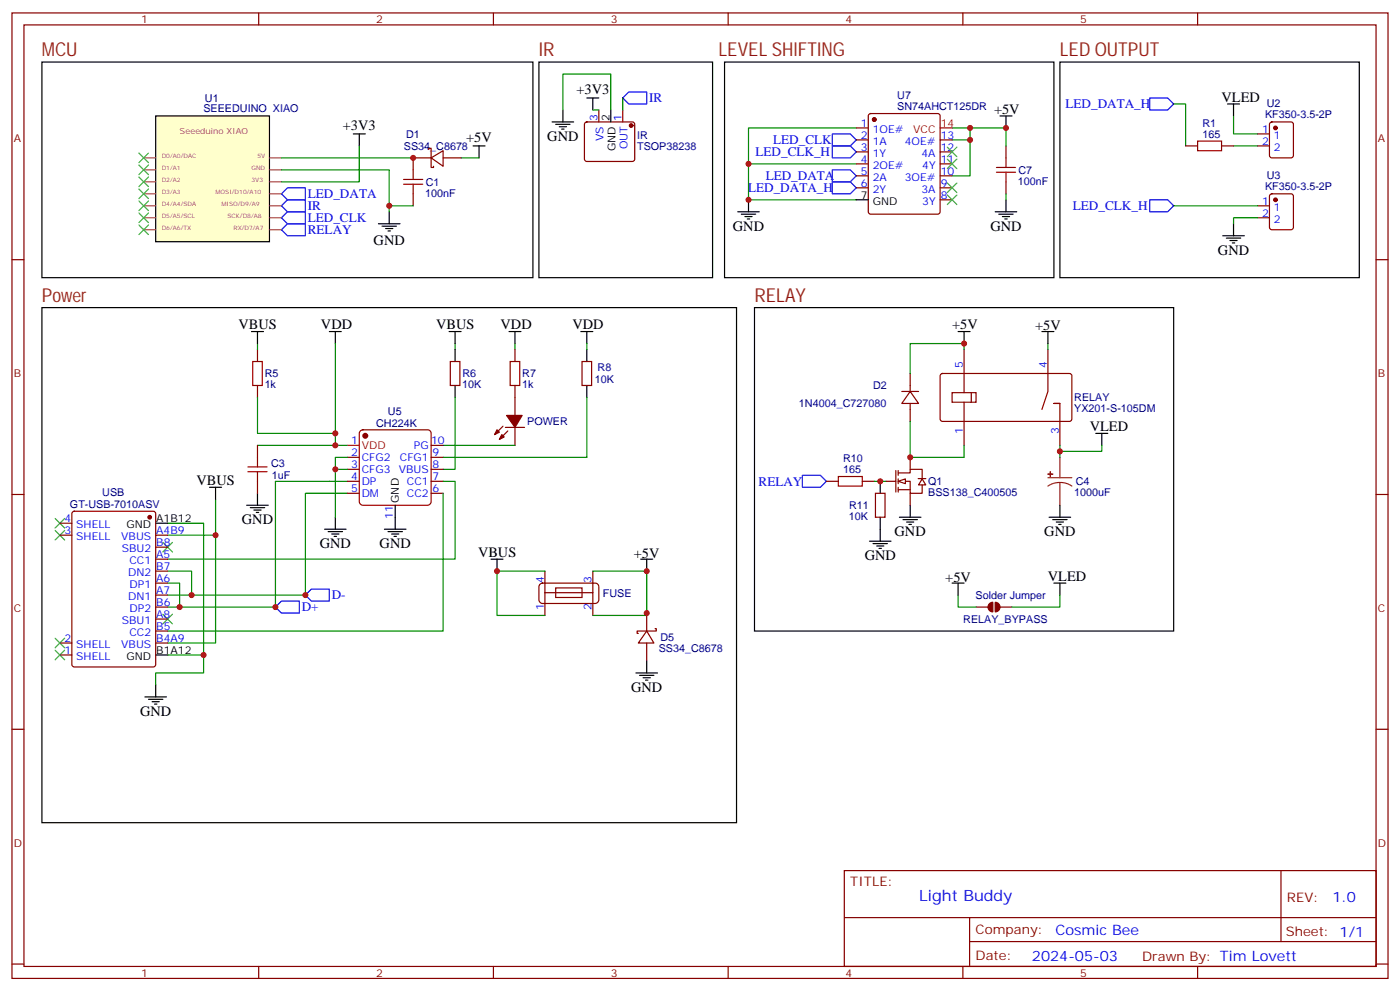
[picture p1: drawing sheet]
<svg xmlns="http://www.w3.org/2000/svg" width="412mm" height="292mm" viewBox="0 0 412 292" stroke-linecap="round" stroke-linejoin="round" font-family="sans-serif">
<g fill="none" stroke="#870000" stroke-width=".35">
<path d="M3.5 3.8h405.4v284.3h-405.4zM7.1 7.3h398.2v277.3h-398.2zM76.2 3.8v3.5M145.3 3.8v3.5M214.5 3.8v3.5M283.6 3.8v3.5M352.8 3.8v3.5M172.4 36.1l.5-.2h13.4l.5 .2 .2 .5v10.2l-.3 .5-.4 .3h-13.4l-.5-.3-.2-.5v-10.2zM176.4 32.4v3.5M183.4 32.4v3.5M252.2 37.7h3.6M256 33.6l.5-.2h19.7l.5 .2 .2 .5v28.3l-.2 .5-.5 .2h-19.7l-.5-.3-.2-.4v-28.3z"/>
<path d="M370.4 39.4h3.5M374.2 36.1l.4-.2h5.7l.6 .4 .1 9.5-.5 .6-5.9 .1-.6-.5-.1-9.4zM121.7 57.1v3.5M126.3 44v-.3h.7v2.8M127 46.5l3.5-2.1v4.6zM127 46.5v2.8h.7v-.3M127 46.5h-5.3v3.5M130.5 46.5h5.3M252.2 41.2h3.6M252.2 44.7h3.6M252.2 48.3h3.6M252.2 51.8h3.6"/>
<path d="M252.2 55.3h3.6M276.9 41.2h3.6M276.9 44.7h3.6M276.9 48.3h3.6M276.9 51.8h3.6M276.9 55.3h3.6M276.9 58.8h3.6M296.3 43v3.5M296.3 53.6v3.5M370.4 43h3.5M374.2 57.3l.4-.2h5.7l.6 .4 .1 9.5-.5 .6-5.9 .1-.6-.5-.1-9.4zM3.5 76.5h3.6"/>
<path d="M370.4 60.6h3.5M370.4 64.1h3.5M405.3 76.5h3.6M75.8 102.9v3.6M75.8 113.5v3.6M132.6 106.5h2.9v7h-2.9zM151.7 102.9v3.6M151.7 113.5v8.8M171.4 106.5h2.9v7h-2.9zM75.8 131.2v3.5M102.3 134.7h3.5M102.3 138.2h3.5"/>
<path d="M127 134.7h3.5M127 138.2h3.5M127 131.2h3.5M148.2 125.5l-2.5 2.5M148.9 125.9h5.6M149.6 126.9l-2.5 2.5M151.7 125.9v5.3M263.9 138.6v6.3M264.6 139.3h3.5v-1.1h3.5v2.8M264.6 138.6v1.4M268.1 134.7v3.5M3.5 145.6h3.6"/>
<path d="M17.6 154.1h3.6M17.6 157.6h3.6M21.4 150.8l.5-.2h23.3l.6 .4 .1 44.7-.5 .7h-23.5l-.7-.4v-44.7zM45.9 157.6h3.5M75.8 141.7v3.6M102.3 141.7h3.5M102.3 145.3h3.5M127 141.7h3.5M127 145.3h3.5M257.9 145.3h2.8v7h-2.8zM261.1 141.7h2.8M264.6 141.7h3.5v3.6h3.5v-2.5"/>
<path d="M264.6 141v1.5M264.6 143.5v1.4M264.6 144.2h3.5M268.1 145.3v3.5M270.5 141h2.2M271.6 141l1.1 1.8h-2.1zM405.3 145.6h3.6M45.9 178.8h3.5M45.9 175.3h3.5M45.9 171.7h3.5M45.9 168.2h3.5M45.9 164.7h3.5"/>
<path d="M45.9 161.1h3.5M159 172.2l.8-.5 15.9 .1 .5 .4 .2 .6-.1 4.2-.4 .5-.6 .2h-15.8l-.5-.5-.3-.5v-3.9zM160.5 174.6h14.1M160.5 168.2v13.1M163.7 173.1h7.7v2.9h-7.7zM174.6 168.2v13.1M17.6 189.4h3.6M17.6 192.9h3.6M45.9 189.4h3.5M45.9 185.8h3.5M45.9 182.3h3.5M190.5 185.8l2.1 3.6h-4.6z"/>
<path d="M190.5 185.8h-2.8v.7h.3M190.5 180.6v5.2M190.5 189.4v5.3M193 185.1h.3v.7h-2.8M3.5 214.8h3.6M405.3 214.8h3.6M248.7 256.4h156.6v28.2h-156.6zM377.3 256.4v20.9M248.7 270.2h156.5M285.6 277.3h119.6M285.6 270.2v14.2M3.5 283.9h3.6"/>
<path d="M76.2 284.6v3.5M145.3 284.6v3.5M214.5 284.6v3.5M283.6 284.6v3.5M352.8 284.6v3.5M405.3 283.9h3.6"/>
</g>
<g fill="none" stroke="#000" stroke-width=".35">
<path d="M12.3 18.3h144.7v63.5h-144.7zM104.1 39.4h3.5M105.8 39.4v3.6M162.6 35.9h6.4M163.7 36.6h4.2M164.7 37.3h2.2M165.5 38h.7M165.8 32.4v3.5M172.9 28.9h3.5M174.6 28.9v3.5M179.9 32.4v3.5M294.6 34.1h3.5"/>
<path d="M296.3 34.1v3.6M139.3 43h3.6M141.1 43v3.5M220.5 58.8v3.6M252.2 58.8h3.6M296.3 58.8v3.6M111.5 65.9h6.3M112.5 66.6h4.3M113.6 67.3h2.1M114.3 68h.7M114.7 62.4v3.5M217.3 62.4h6.4"/>
<path d="M218.4 63.1h4.2M219.4 63.8h2.1M220.1 64.5h.7M293.2 62.4h6.3M294.2 63.1h4.2M295.3 63.8h2.1M296 64.5h.7M360.2 69.4h6.3M361.2 70.1h4.3M362.3 70.8h2.1M363 71.5h.7M363.4 65.9v3.5"/>
<path d="M74.1 97.6h3.5M75.8 97.6v3.6M97 97.6h3.5M98.8 97.6v3.6M132.3 97.6h3.5M134.1 97.6v3.6M149.9 97.6h3.6M151.7 97.6v3.6M171.1 97.6h3.5M172.9 97.6v3.6M134.1 102.9v3.6M134.1 113.5v3.6"/>
<path d="M172.9 102.9v3.6M172.9 113.5v3.6M45.9 154.1h3.5M61.7 143.5h3.6M63.5 143.5v3.5M72.7 148.8h6.3M73.7 149.5h4.3M74.8 150.2h2.1M75.5 150.9h.7M75.8 145.3v3.5M95.6 155.9h6.4M96.7 156.6h4.2"/>
<path d="M97.7 157.3h2.1M98.4 158h.7M98.8 152.3v3.6M113.2 155.9h6.4M114.3 156.6h4.2M115.4 157.3h2.1M116.1 158h.7M116.4 148.8v7.1M256.1 159.4h6.4M259.3 141.7v3.6M259.3 152.3v7.1M264.9 152.3h6.4"/>
<path d="M266 153h4.2M267.1 153.7h2.1M267.8 154.4h.7M268.1 148.8v3.5M144.6 164.7h3.6M146.4 164.7v3.5M257.2 160.1h4.2M258.2 160.8h2.1M258.9 161.5h.7M45.9 192.9h3.5M187.3 198.2h6.4M188.4 198.9h4.2"/>
<path d="M189.4 199.6h2.2M190.5 194.7v3.5M190.1 200.3h.8"/>
</g>
<g fill="none" stroke="#a10000" stroke-width=".35">
<path d="M118.9 54.3h5.6M118.9 52.8h5.6M121.7 50v2.8M121.7 54.3v2.8M293.5 50.7h5.7M293.5 49.3h5.7M296.3 46.5v2.8M296.3 50.7v2.9M74.4 106.5h2.9v7h-2.9zM150.3 106.5h2.8v7h-2.8zM73 138.9h5.7M73 137.5h5.7"/>
<path d="M75.8 134.7v2.8M75.8 138.9v2.8"/>
</g>
<g fill="none" stroke="#00f" stroke-width=".35">
<path d="M183.4 28.9l1.8-1.8h5.3v3.5h-5.3zM245.2 39.4h5.3l1.7 1.8-1.7 1.8h-5.3zM338.7 28.9h5.3l1.7 1.7-1.7 1.8h-5.3zM82.9 57.1l1.8-1.8h5.3v3.5h-5.3zM245.2 53.6h5.3l1.7 1.7-1.7 1.8h-5.3zM245.2 43h5.3l1.7 1.7-1.7 1.8h-5.3zM245.2 50h5.3l1.7 1.8-1.7 1.8h-5.3zM338.7 58.8h5.3l1.7 1.8-1.7 1.8h-5.3zM82.9 64.1l1.8-1.7h5.3v3.5h-5.3zM82.9 67.7l1.8-1.8h5.3v3.5h-5.3zM82.9 60.6l1.8-1.8h5.3v3.6h-5.3zM236.4 140h5.3l1.7 1.7-1.7 1.8h-5.3z"/>
<path d="M81.1 178.8l1.8-1.8h5.3v3.6h-5.3zM90 175.3l1.7-1.8h5.3v3.5h-5.3z"/>
</g>
<g fill="none" stroke="#008700" stroke-width=".35">
<path d="M165.8 32.4v-10.6h14.1v10.6M174.6 32.4h1.8M183.4 28.9v3.5M252.2 37.7h-31.7v10.6M280.5 37.7h15.8v5.3M285.8 37.7v3.5M345.7 30.6h3.5v12.4M363.4 34.1v5.3h7M135.8 46.5h5.3M252.2 48.3h-31.7v10.5h31.7M280.5 41.2h5.3v10.6h-5.3M296.3 57.1v1.7"/>
<path d="M363.4 43h7M345.7 60.6h24.7M370.4 64.1h-7v1.8M75.8 117.1v10.5h23M75.8 101.2v1.7M98.8 101.2v30h3.5M134.1 117.1v21.1h-3.6M134.1 101.2v1.7M151.7 101.2v1.7M75.8 131.2h23M102.3 134.7h-3.5v17.6M130.5 131.2h21.2"/>
<path d="M130.5 134.7h42.4M49.4 154.1h10.6v38.8M49.4 157.6h14.1M63.5 147v42.4h-14.1M102.3 145.3h-12.3v30h-40.6M102.3 141.7h-21.2v37.1h-31.7M130.5 141.7h3.6v23h-84.7M130.5 145.3v40.5h-81.1M259.3 141.7h1.8M49.4 171.7h3.5v7.1M49.4 168.2h7v7.1M160.5 168.2h-14.1v13.1h14.1"/>
<path d="M174.6 168.2h15.9v13.1h-15.9M49.4 192.9h10.6v5.3h-14.1v3.5"/>
</g>
<g fill="#870000" stroke="#870000" stroke-width=".35">
<path d="M147.8 128l.7 .7-1.4 .7z"/>
<path d="M146.4 126.6l.7 .7-1.4 .7z"/>
<path d="M149.2 122.3h4.6l-2.1 3.6z"/>
<circle cx="44.1" cy="152.3" r=".53"/>
<circle cx="185.9" cy="37" r=".53"/>
<circle cx="375.7" cy="37.7" r=".53"/>
<circle cx="375.7" cy="58.8" r=".53"/>
<circle cx="257.5" cy="35.2" r=".53"/>
</g>
<path d="M106.1 127l.8-.4h19l.9 .4 .2 .6v20.1l-.2 .7-.9 .4h-19l-.6-.2-.5-.9v-20.1z" fill="none" stroke="#900" stroke-width=".35"/>
<path d="M276.9 37.7h3.6M102.3 131.2h3.5" fill="none" stroke="#f00" stroke-width=".35"/>
<circle cx="107.6" cy="128.3" r=".71" fill="#900" stroke="#900" stroke-width=".35"/>
<path d="M16.2 156.2l2.8 2.8M16.2 152.7l2.8 2.8M19 156.2l-2.8 2.8M19 152.7l-2.8 2.8M48 159.7l2.8 2.9M50.8 159.7l-2.8 2.9M16.2 191.5l2.8 2.8M16.2 188l2.8 2.8M19 191.5l-2.8 2.8M19 188l-2.8 2.8M48 180.9l2.8 2.8M50.8 180.9l-2.8 2.8" fill="none" stroke="#3c3" stroke-width=".35"/>
<path d="M264.6 141.7l2.1-.7v1.5z" fill="#fff" stroke="#870000" stroke-width=".35"/>
<path d="M246.9 140.3h7.1v2.9h-7.1z" fill="none" stroke="#a10000" stroke-width=".35"/>
<g fill="none" stroke="#870000" stroke-width=".35">
<path d="M265.6 115.3h5M268.1 115.3l2.5 3.5h-5zM268.1 110v5.3M268.1 118.8v5.3M277.2 110.2l.4-.2 37.7 .1 .4 .6v13l-.7 .4-37.6-.1-.5-.6v-12.7zM280.5 115.6h7v2.9h-7zM284 102.9v12.7M284 118.5v12.7M286.1 115.6v2.9M308.7 102.9v12.4l-1.8 5.3M312.2 118.8h-1.8h1.8v12.4M243.4 141.7h3.5"/>
<path d="M254 141.7h3.5M287.5 178.8h3.5M294.6 178.8h3.5"/>
</g>
<path d="M172.9 101.2v1.7M172.9 117.1v17.6M284 102.9v-1.7h-15.9v8.8M308.7 101.2v1.7M268.1 124.1v10.6h15.9v-3.5M312.2 131.2v3.5M324.6 131.2v1.7h-12.4M257.5 141.7h1.8M282.2 175.3v3.5h5.3M312.2 175.3v3.5h-14.1" fill="none" stroke="#008700" stroke-width=".35"/>
<path d="M312.2 134.7v6M308.7 140.7h7M312.2 142.1l1.9 .2 1.6 .9M312.2 142.1l-1.8 .2-1.7 .9M312.2 142.1v6.7" fill="none" stroke="#8c2424" stroke-width=".35"/>
<g fill="#8c2424" stroke="#8c2424" stroke-width=".35">
<path d="M308.7 139.6l1.4 .1z"/>
<path d="M309.4 138.9v1.4z"/>
</g>
<g fill="none" stroke="#000" stroke-width=".35">
<path d="M158.7 18.3h51.2v63.5h-51.2zM213.4 18.3h97v63.5h-97zM312.2 18.3h88.2v63.5h-88.2zM361.6 30.6h3.5M363.4 30.6v3.5M12.3 90.6h204.7v151.7h-204.7zM222.2 90.6h123.5v95.2h-123.5zM282.2 97.6h3.6M284 97.6v3.6M306.9 97.6h3.5M308.7 97.6v3.6M322.8 127.6h3.5"/>
<path d="M324.6 127.6v3.6M309 152.3h6.4M310.1 153h4.2M311.1 153.7h2.2M311.9 154.4h.7M312.2 148.8v3.5M310.4 171.7h3.6M312.2 171.7v3.6M42.7 205.2h6.3M43.7 206h4.3M44.8 206.7h2.1M45.5 207.4h.7"/>
<path d="M45.9 201.7v3.5"/>
</g>
<path d="M279 57.4l2.9 2.9M279 53.9l2.9 2.8M279 46.8l2.9 2.9M279 43.3l2.9 2.8M281.9 57.4l-2.9 2.9M281.9 53.9l-2.9 2.8M281.9 46.8l-2.9 2.9M281.9 43.3l-2.9 2.8" fill="none" stroke="#3c3" stroke-width=".35"/>
<g fill="#870000" stroke="#870000" stroke-width=".35">
<path d="M291.6 177.6l.9-.2v2.8a1.41 1.41 0 0 1-1.4-1 1.41 1.41 0 0 1 .5-1.6z"/>
<path d="M293.2 177.4a1.41 1.41 0 0 1 1.4 1.4 1.41 1.41 0 0 1-1.4 1.4z"/>
</g>
<path d="M45.9 34.1h33.5v37.1h-33.5z" fill="#ffc" stroke="#000" stroke-width=".35"/>
<g fill="none" stroke="#a64a4a" stroke-width=".35">
<path d="M42.3 46.5h3.5M42.3 50h3.5M42.3 53.6h3.5M42.3 57.1h3.5M79.4 46.5h3.5M79.4 50h3.5M79.4 53.6h3.5M79.4 57.1h3.5M42.3 60.6h3.5M42.3 64.1h3.5M42.3 67.7h3.5M79.4 60.6h3.5"/>
<path d="M79.4 64.1h3.5M79.4 67.7h3.5"/>
</g>
<path d="M82.9 50h31.8v12.4M82.9 46.5h38.8M105.8 43v10.6h-22.9M114.7 60.6h7M98.8 138.2h3.5" fill="none" stroke="#008700" stroke-width=".35"/>
<g fill="none" stroke="#3c3" stroke-width=".35">
<path d="M40.9 48.6l2.8 2.8M40.9 45.1l2.8 2.8M40.9 59.2l2.8 2.8M40.9 55.7l2.8 2.8M40.9 52.1l2.8 2.9M43.7 48.6l-2.8 2.8M43.7 45.1l-2.8 2.8M43.7 59.2l-2.8 2.8M43.7 55.7l-2.8 2.8M43.7 52.1l-2.8 2.9M40.9 62.7l2.8 2.8M40.9 66.3l2.8 2.8"/>
<path d="M43.7 62.7l-2.8 2.8M43.7 66.3l-2.8 2.8"/>
</g>
<path d="M352.8 41.6h7v2.8h-7z" fill="none" stroke="#a10000" stroke-width=".35"/>
<path d="M349.2 43h3.6M359.8 43h3.6" fill="none" stroke="#870000" stroke-width=".35"/>
<path d="M188.7 164.7h3.6M190.5 164.7v3.5M280.5 171.7h3.5M282.2 171.7v3.6" fill="none" stroke="#000" stroke-width=".35"/>
<g fill="#c00">
<circle cx="90" cy="175.3" r=".88"/>
<circle cx="81.1" cy="178.8" r=".88"/>
<circle cx="98.8" cy="127.6" r=".88"/>
<circle cx="98.8" cy="131.2" r=".88"/>
<circle cx="52.9" cy="178.8" r=".88"/>
<circle cx="56.4" cy="175.3" r=".88"/>
<circle cx="63.5" cy="157.6" r=".88"/>
<circle cx="146.4" cy="168.2" r=".88"/>
<circle cx="285.8" cy="37.7" r=".88"/>
<circle cx="285.8" cy="41.2" r=".88"/>
<circle cx="312.2" cy="132.9" r=".88"/>
<circle cx="268.1" cy="134.7" r=".88"/>
<circle cx="284" cy="101.2" r=".88"/>
<circle cx="259.3" cy="141.7" r=".88"/>
<circle cx="60" cy="192.9" r=".88"/>
<circle cx="114.7" cy="60.6" r=".88"/>
<circle cx="121.7" cy="46.5" r=".88"/>
<circle cx="190.5" cy="180.6" r=".88"/>
<circle cx="190.5" cy="168.2" r=".88"/>
<circle cx="220.5" cy="58.8" r=".88"/>
<circle cx="220.5" cy="48.3" r=".88"/>
<circle cx="296.3" cy="37.7" r=".88"/>
<circle cx="98.8" cy="138.2" r=".88"/>
</g>
<g font-size="5.6" fill="#930">
<text x="12.3" y="16.5">MCU</text>
<text x="158.7" y="16.5">IR</text>
<text x="211.7" y="16.5">LEVEL SHIFTING</text>
<text x="312.2" y="16.5">LED OUTPUT</text>
<text x="12.3" y="88.8">Power</text>
<text x="222.2" y="88.8">RELAY</text>
</g>
<text font-size="4.6" fill="#00f" x="270.8" y="265.4">Light Buddy</text>
<g font-size="4.2">
<text x="169.8" y="27.8">+3V3</text>
<text x="359.8" y="29.9">VLED</text>
<text x="292.8" y="33.4">+5V</text>
<text x="101" y="38.2">+3V3</text>
<text x="137.3" y="41.8">+5V</text>
<text x="161.2" y="41.6">GND</text>
<text x="215.9" y="68">GND</text>
<text x="291.7" y="68">GND</text>
<text x="110.1" y="72">GND</text>
<text x="358.8" y="75.1">GND</text>
<text x="70.2" y="97">VBUS</text>
<text x="94.5" y="96.9">VDD</text>
<text x="128.5" y="97">VBUS</text>
<text x="147.5" y="96.9">VDD</text>
<text x="168.6" y="96.9">VDD</text>
<text x="280.5" y="96.9">+5V</text>
<text x="304.9" y="97.3">+5V</text>
<text x="321" y="126.9">VLED</text>
<text x="57.9" y="142.8">VBUS</text>
<text x="71.3" y="154.4">GND</text>
<text x="94.2" y="161.5">GND</text>
<text x="111.8" y="161.5">GND</text>
<text x="263.5" y="158">GND</text>
<text x="307.6" y="158">GND</text>
<text x="140.8" y="164">VBUS</text>
<text x="186.7" y="164.3">+5V</text>
<text x="254.7" y="165">GND</text>
<text x="278.4" y="171.4">+5V</text>
<text x="308.7" y="171">VLED</text>
<text x="185.9" y="203.8">GND</text>
<text x="41.3" y="210.9">GND</text>
</g>
<g font-size="4.2" fill="#00f">
<text x="392.5" y="265.7">1.0</text>
<text x="310.9" y="275.2">Cosmic Bee</text>
<text x="304" y="283">2024-05-03</text>
</g>
<g font-size="3.9" fill="#00f">
<text x="191.2" y="30.1">IR</text>
<text x="313.9" y="31.8">LED_DATA_H</text>
<text x="222.5" y="45.9">LED_CLK_H</text>
<text x="227.8" y="42.5">LED_CLK</text>
<text x="225.5" y="53">LED_DATA</text>
<text x="90.7" y="58.3">LED_DATA</text>
<text x="220.4" y="56.5">LED_DATA_H</text>
<text x="90.7" y="65.4">LED_CLK</text>
<text x="90.7" y="61.9">IR</text>
<text x="316" y="61.8">LED_CLK_H</text>
<text x="90.7" y="68.9">RELAY</text>
<text x="223.5" y="143">RELAY</text>
<text x="97.7" y="176.5">D-</text>
<text x="88.9" y="180.1">D+</text>
</g>
<g font-size="3.9" fill="#800">
<text x="250.5" y="261">TITLE:</text>
<text x="379.1" y="265.7">REV:</text>
<text x="287.4" y="275.2">Company:</text>
<text x="378.7" y="275.8">Sheet: 1/1</text>
<text x="287.4" y="282.9">Date:</text>
<text x="336.4" y="282.9">Drawn By: Tim Lovett</text>
</g>
<g font-size="3.2" fill="#800">
<text x="41.6" y="6.8">1</text>
<text x="110.8" y="6.8">2</text>
<text x="179.9" y="6.8">3</text>
<text x="249.1" y="6.8">4</text>
<text x="318.2" y="6.8">5</text>
<text x="4.1" y="41.9">A</text>
<text x="405.9" y="41.9">A</text>
<text x="4.1" y="111.1">B</text>
<text x="405.9" y="111.1">B</text>
<text x="4.1" y="180.2">C</text>
<text x="405.9" y="180.2">C</text>
<text x="4.1" y="249.3">D</text>
<text x="405.9" y="249.3">D</text>
<text x="41.6" y="287.6">1</text>
<text x="110.8" y="287.6">2</text>
<text x="179.9" y="287.6">3</text>
<text x="249.1" y="287.6">4</text>
<text x="318.2" y="287.6">5</text>
</g>
<g font-size="3.2" fill="#000080">
<text x="60.4" y="29.9">U1</text>
<text x="264.3" y="29.2">U7</text>
<text x="59.9" y="33.1">SEEEDUINO XIAO</text>
<text x="264.3" y="32.4">SN74AHCT125DR</text>
<text x="372.6" y="34.7">KF350-3.5-2P</text>
<text x="373.1" y="31.6">U2</text>
<text x="119.6" y="40.6">D1</text>
<text x="187.7" y="40.9">IR</text>
<text x="354.2" y="40.5">165</text>
<text x="354.2" y="37.3">R1</text>
<text x="119" y="44.1">SS34_C8678</text>
<text x="187.7" y="44.1">TSOP38238</text>
<text x="300" y="51.2">C7</text>
<text x="373.1" y="52.7">U3</text>
<text x="125.2" y="57.9">100nF</text>
<text x="125.4" y="54.7">C1</text>
<text x="299.9" y="54.4">100nF</text>
<text x="372.6" y="55.9">KF350-3.5-2P</text>
<text x="78" y="111.1">R5</text>
<text x="136.2" y="111.2">R6</text>
<text x="153.9" y="111.1">R7</text>
<text x="175.2" y="112.9">10K</text>
<text x="176" y="109.4">R8</text>
<text x="78" y="114.3">1k</text>
<text x="136.2" y="114.3">10K</text>
<text x="153.8" y="114.3">1k</text>
<text x="235.3" y="120">1N4004_C727080</text>
<text x="257.2" y="114.7">D2</text>
<text x="316.4" y="118.2">RELAY</text>
<text x="110.8" y="125.6">CH224K</text>
<text x="114.3" y="122.3">U5</text>
<text x="155.3" y="125.3">POWER</text>
<text x="316.4" y="121.4">YX201-S-105DM</text>
<text x="79.9" y="137.6">C3</text>
<text x="248.4" y="136.1">R10</text>
<text x="80.1" y="141.1">1uF</text>
<text x="248.4" y="139.3">165</text>
<text x="273.4" y="142.9">Q1</text>
<text x="316.9" y="142.9">C4</text>
<text x="20.6" y="149.6">GT-USB-7010ASV</text>
<text x="30.1" y="146">USB</text>
<text x="250.1" y="149.9">R11</text>
<text x="273.4" y="146">BSS138_C400505</text>
<text x="316.4" y="146.1">1000uF</text>
<text x="250.1" y="153.1">10K</text>
<text x="177.6" y="175.9">FUSE</text>
<text x="287.4" y="176.4">Solder Jumper</text>
<text x="283.7" y="183.5">RELAY_BYPASS</text>
<text x="194" y="192">SS34_C8678</text>
<text x="194.6" y="188.7">D5</text>
</g>
<g font-size="3.2" fill="#00f">
<text x="176" y="35.7" transform="rotate(-90 176 35.7)">3</text>
<text x="183.1" y="35.7" transform="rotate(-90 183.1 35.7)">1</text>
<text x="177.8" y="41.6" transform="rotate(-90 177.8 41.6)">VS</text>
<text x="253.6" y="37.3">1</text>
<text x="253.6" y="40.9">2</text>
<text x="257.1" y="39.1">1OE#</text>
<text x="277.1" y="40.9">13</text>
<text x="371.8" y="39.1">1</text>
<text x="375.2" y="40.9">1</text>
<text x="184.9" y="44" transform="rotate(-90 184.9 44)">OUT</text>
<text x="253.6" y="44.4">3</text>
<text x="253.6" y="47.9">4</text>
<text x="257.1" y="42.6">1A</text>
<text x="257.1" y="46.1">1Y</text>
<text x="266.5" y="42.6">4OE#</text>
<text x="271.4" y="46.1">4A</text>
<text x="277.1" y="47.9">11</text>
<text x="277.1" y="44.4">12</text>
<text x="371.8" y="42.6">2</text>
<text x="375.2" y="44.4">2</text>
<text x="253.6" y="51.4">5</text>
<text x="257.1" y="49.7">2OE#</text>
<text x="257.1" y="53.2">2A</text>
<text x="266.5" y="53.2">3OE#</text>
<text x="271.7" y="49.7">4Y</text>
<text x="277.1" y="51.4">10</text>
<text x="253.6" y="55">6</text>
<text x="257.1" y="56.7">2Y</text>
<text x="271.4" y="56.7">3A</text>
<text x="277.1" y="58.5">8</text>
<text x="277.1" y="55">9</text>
<text x="271.7" y="60.3">3Y</text>
<text x="371.8" y="60.3">1</text>
<text x="371.8" y="63.8">2</text>
<text x="375.2" y="62">1</text>
<text x="375.2" y="65.5">2</text>
<text x="283.6" y="108.2" transform="rotate(-90 283.6 108.2)">5</text>
<text x="308.3" y="108.2" transform="rotate(-90 308.3 108.2)">4</text>
<text x="103.5" y="130.8">1</text>
<text x="127" y="130.8">10</text>
<text x="283.6" y="127.9" transform="rotate(-90 283.6 127.9)">1</text>
<text x="311.9" y="127.9" transform="rotate(-90 311.9 127.9)">3</text>
<text x="103.5" y="134.3">2</text>
<text x="103.5" y="137.9">3</text>
<text x="106.5" y="135.7">CFG2</text>
<text x="117.8" y="135.7">CFG1</text>
<text x="121.9" y="132.2">PG</text>
<text x="127.4" y="137.9">8</text>
<text x="127.4" y="134.3">9</text>
<text x="103.5" y="141.4">4</text>
<text x="106.5" y="139.3">CFG3</text>
<text x="106.5" y="142.8">DP</text>
<text x="117.5" y="139.3">VBUS</text>
<text x="119.8" y="142.8">CC1</text>
<text x="127.4" y="141.4">7</text>
<text x="103.5" y="144.9">5</text>
<text x="106.5" y="146.3">DM</text>
<text x="119.8" y="146.3">CC2</text>
<text x="127.4" y="144.9">6</text>
<text x="19" y="153.7">4</text>
<text x="22.5" y="155.5">SHELL</text>
<text x="115.7" y="152.8" transform="rotate(-90 115.7 152.8)">11</text>
<text x="19" y="157.3">3</text>
<text x="22.5" y="159">SHELL</text>
<text x="35.7" y="159">VBUS</text>
<text x="46" y="160.8">B8</text>
<text x="46" y="157.3">A4B9</text>
<text x="35.9" y="162.6">SBU2</text>
<text x="38.1" y="166.1">CC1</text>
<text x="46" y="167.9">B7</text>
<text x="46" y="164.3">A5</text>
<text x="37.7" y="169.6">DN2</text>
<text x="38.2" y="173.1">DP1</text>
<text x="46" y="171.4">A6</text>
<text x="160.2" y="171.7" transform="rotate(-90 160.2 171.7)">4</text>
<text x="174.3" y="171.7" transform="rotate(-90 174.3 171.7)">3</text>
<text x="37.7" y="176.7">DN1</text>
<text x="46" y="178.4">B6</text>
<text x="46" y="174.9">A7</text>
<text x="160.2" y="179.7" transform="rotate(-90 160.2 179.7)">1</text>
<text x="174.3" y="179.7" transform="rotate(-90 174.3 179.7)">2</text>
<text x="35.9" y="183.7">SBU1</text>
<text x="38.2" y="180.2">DP2</text>
<text x="46" y="185.5">B5</text>
<text x="46" y="182">A8</text>
<text x="19" y="189">2</text>
<text x="22.5" y="190.8">SHELL</text>
<text x="35.7" y="190.8">VBUS</text>
<text x="38.1" y="187.3">CC2</text>
<text x="46" y="189">B4A9</text>
<text x="19" y="192.5">1</text>
<text x="22.5" y="194.3">SHELL</text>
</g>
<g font-size="3.2">
<text x="179.6" y="35.7" transform="rotate(-90 179.6 35.7)">2</text>
<text x="181.3" y="44.5" transform="rotate(-90 181.3 44.5)">GND</text>
<text x="253.6" y="58.5">7</text>
<text x="257.1" y="60.3">GND</text>
<text x="117.5" y="148.1" transform="rotate(-90 117.5 148.1)">GND</text>
<text x="37.3" y="155.5">GND</text>
<text x="46" y="153.7">A1B12</text>
<text x="37.3" y="194.3">GND</text>
<text x="46" y="192.5">B1A12</text>
</g>
<g font-size="3.2" fill="#f00">
<text x="269" y="39.1">VCC</text>
<text x="277.1" y="37.3">14</text>
<text x="106.5" y="132.2">VDD</text>
</g>
<text font-size="2.5" fill="#a54b4b" x="52.9" y="39.4">Seeeduino XIAO</text>
<g font-size="1.8" fill="#a54b4b">
<text x="47.6" y="46.5">D0/A0/DAC</text>
<text x="75.8" y="46.5">5V</text>
<text x="47.6" y="50">D1/A1</text>
<text x="47.6" y="53.6">D2/A2</text>
<text x="74.1" y="53.6">3V3</text>
<text x="74.1" y="50">GND</text>
<text x="47.6" y="57.1">D3/A3</text>
<text x="63.5" y="57.1">MOSI/D10/A10</text>
<text x="47.6" y="60.6">D4/A4/SDA</text>
<text x="47.6" y="64.1">D5/A5/SCL</text>
<text x="65.3" y="60.6">MISO/D9/A9</text>
<text x="67" y="64.1">SCK/D8/A8</text>
<text x="47.6" y="67.7">D6/A6/TX</text>
<text x="68.8" y="67.7">RX/D7/A7</text>
</g>
</svg>
